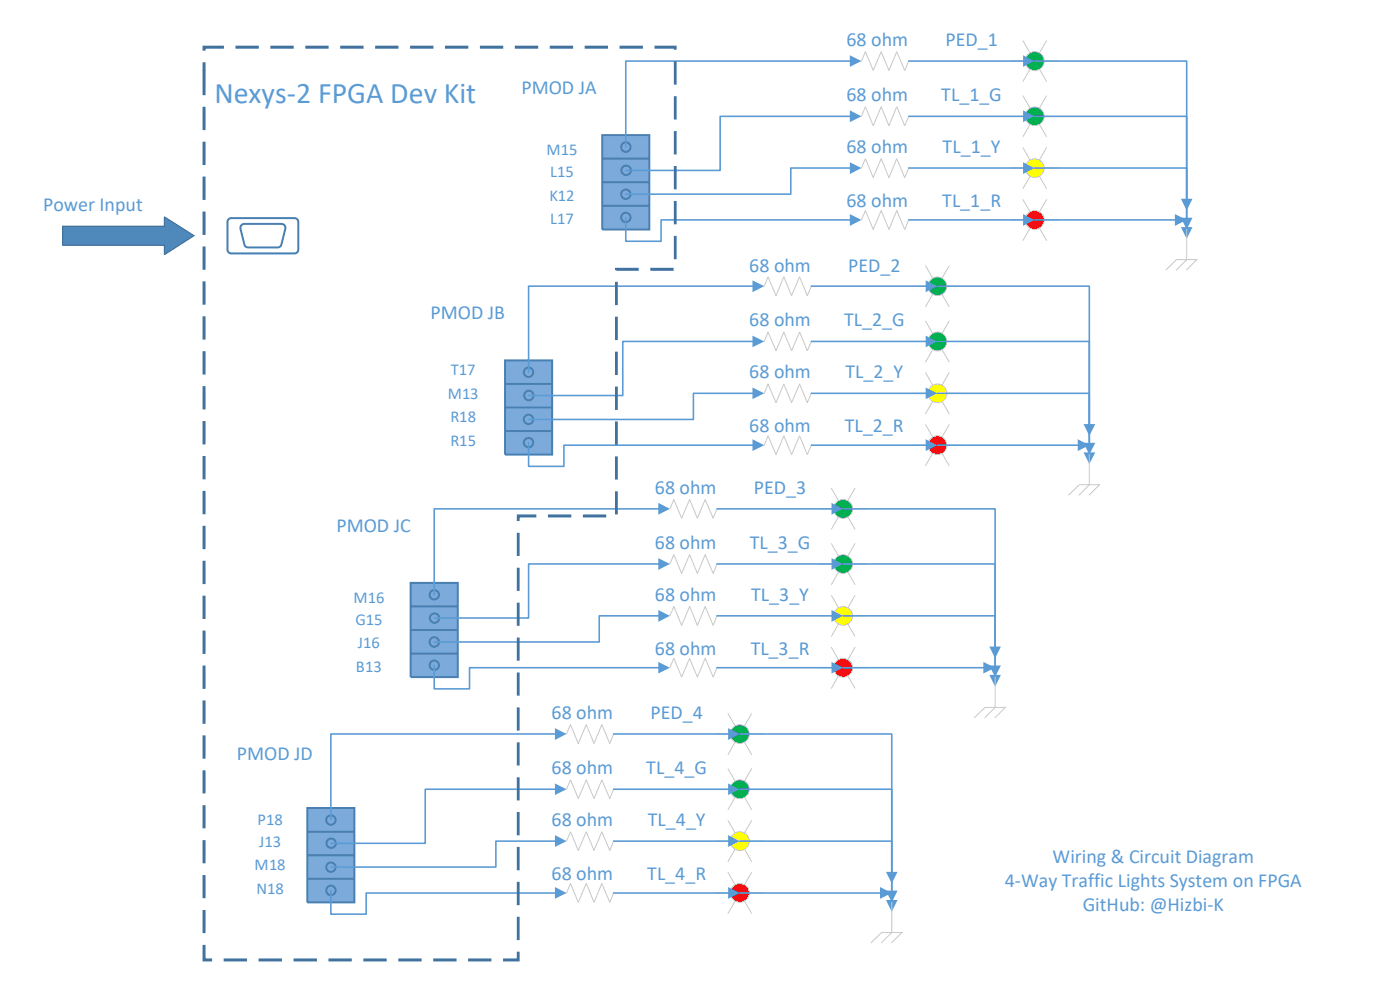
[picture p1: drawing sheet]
<svg xmlns="http://www.w3.org/2000/svg" width="297mm" height="210mm" viewBox="0 0 297 210" stroke-linecap="round" stroke-linejoin="round" font-family="sans-serif">
<path d="M127.8 28.7h10v20h-10z" fill="#7caada"/>
<path d="M127.8 28.7h10v20h-10zM127.8 38.7h10M127.8 33.7h10M127.8 43.6h10" fill="none" stroke="#4a80b1" stroke-width=".42"/>
<circle cx="132.8" cy="41.2" r=".99" fill="#7caada"/>
<circle cx="132.8" cy="41.2" r=".99" fill="none" stroke="#4a80b1" stroke-width=".42"/>
<circle cx="132.8" cy="31.2" r="1" fill="#7caada"/>
<circle cx="132.8" cy="31.2" r="1" fill="none" stroke="#4a80b1" stroke-width=".42"/>
<circle cx="132.8" cy="36.1" r="1.01" fill="#7caada"/>
<circle cx="132.8" cy="36.1" r="1.01" fill="none" stroke="#4a80b1" stroke-width=".42"/>
<circle cx="132.8" cy="46.1" r=".99" fill="#7caada"/>
<circle cx="132.8" cy="46.1" r=".99" fill="none" stroke="#4a80b1" stroke-width=".42"/>
<path d="M214.5 13h10M217 8.7l5 8.5M222 8.7l-5 8.5" fill="none" stroke="#c8c8c8" stroke-width=".21"/>
<circle cx="219.5" cy="13" r="2" fill="#00b050"/>
<g fill="none" stroke="#c8c8c8" stroke-width=".21">
<path d="M214.5 35.6h10M217 31.4l5 8.6M222 31.4l-5 8.6"/>
<circle cx="219.5" cy="13" r="2"/>
</g>
<circle cx="219.5" cy="35.7" r="1.99" fill="#ff0"/>
<g fill="none" stroke="#c8c8c8" stroke-width=".21">
<path d="M214.5 46.7h10M217 42.4l5 8.6M222 42.4l-5 8.6"/>
<circle cx="219.5" cy="35.7" r="1.99"/>
</g>
<circle cx="219.5" cy="46.7" r="1.99" fill="#f00"/>
<g fill="none" stroke="#c8c8c8" stroke-width=".21">
<path d="M214.5 24.7h10M217 20.4l5 8.6M222 20.4l-5 8.6"/>
<circle cx="219.5" cy="46.7" r="1.99"/>
</g>
<circle cx="219.5" cy="24.7" r="1.99" fill="#00b050"/>
<circle cx="219.5" cy="24.7" r="1.99" fill="none" stroke="#c8c8c8" stroke-width=".21"/>
<path d="M180.6 13h-47.8v18.2" fill="none" stroke="#5b9bd5" stroke-width=".34"/>
<path d="M180.3 11.7l2.5 1.3-2.5 1.2z" fill="#5b9bd5"/>
<path d="M180.6 24.7h-27.8v11.5h-20" fill="none" stroke="#5b9bd5" stroke-width=".34"/>
<path d="M180.3 23.4l2.5 1.3-2.5 1.2z" fill="#5b9bd5"/>
<path d="M180.6 35.6h-12.8v5.6h-35" fill="none" stroke="#5b9bd5" stroke-width=".34"/>
<path d="M180.3 34.4l2.5 1.2-2.5 1.3z" fill="#5b9bd5"/>
<path d="M132.8 46.1v5.1h7.5v-4.5h40.3" fill="none" stroke="#5b9bd5" stroke-width=".34"/>
<path d="M180.3 45.4l2.5 1.3-2.5 1.2z" fill="#5b9bd5"/>
<path d="M182.8 13l.8-2 1.7 3.9 1.6-3.9 1.7 3.9 1.6-3.9 1.7 3.9 .9-1.9M182.8 24.7l.8-2.1 1.7 4.1 1.6-4.1 1.7 4.1 1.6-4.1 1.7 4.1 .9-2M182.8 35.6l.8-1.9 1.7 4 1.6-4 1.7 4 1.6-4 1.7 4 .9-2.1M182.8 46.7l.8-2 1.7 4 1.6-4 1.7 4 1.6-4 1.7 4 .9-2" fill="none" stroke="#c8c8c8" stroke-width=".21"/>
<path d="M192.8 13h24.5" fill="none" stroke="#5b9bd5" stroke-width=".34"/>
<path d="M217 11.7l2.5 1.3-2.5 1.2z" fill="#5b9bd5"/>
<path d="M192.8 24.7h24.5" fill="none" stroke="#5b9bd5" stroke-width=".34"/>
<path d="M217 23.4l2.5 1.3-2.5 1.2z" fill="#5b9bd5"/>
<path d="M192.8 35.6h24.5" fill="none" stroke="#5b9bd5" stroke-width=".34"/>
<path d="M217 34.4l2.5 1.2-2.5 1.3z" fill="#5b9bd5"/>
<path d="M192.8 46.7h24.5" fill="none" stroke="#5b9bd5" stroke-width=".34"/>
<path d="M217 45.4l2.5 1.3-2.5 1.2z" fill="#5b9bd5"/>
<path d="M219.5 13h32.3v29.5" fill="none" stroke="#5b9bd5" stroke-width=".34"/>
<path d="M250.5 42.2h2.5l-1.2 2.5z" fill="#5b9bd5"/>
<path d="M219.5 24.7h32.3v21.8" fill="none" stroke="#5b9bd5" stroke-width=".34"/>
<path d="M250.5 46.2h2.5l-1.2 2.5z" fill="#5b9bd5"/>
<path d="M219.5 46.7h30.1" fill="none" stroke="#5b9bd5" stroke-width=".34"/>
<path d="M249.3 45.4l2.5 1.3-2.5 1.2z" fill="#5b9bd5"/>
<path d="M219.5 35.6h32.3v12.9" fill="none" stroke="#5b9bd5" stroke-width=".34"/>
<path d="M250.5 48.2h2.5l-1.2 2.5z" fill="#5b9bd5"/>
<path d="M247.4 57.2l2.2-2.1h4.3l-2.1 2.1M251.8 48.7v6.4l-2.2 2.1" fill="none" stroke="#c8c8c8" stroke-width=".21"/>
<path d="M107.1 76.5h10v19.9h-10z" fill="#7caada"/>
<path d="M107.1 76.5h10v19.9h-10zM107.1 91.4h10M107.1 86.4h10M107.1 81.4h10" fill="none" stroke="#4a80b1" stroke-width=".42"/>
<circle cx="112.1" cy="89" r="1" fill="#7caada"/>
<circle cx="112.1" cy="89" r="1" fill="none" stroke="#4a80b1" stroke-width=".42"/>
<circle cx="112.1" cy="79" r="1" fill="#7caada"/>
<circle cx="112.1" cy="79" r="1" fill="none" stroke="#4a80b1" stroke-width=".42"/>
<circle cx="112.2" cy="83.9" r="1" fill="#7caada"/>
<circle cx="112.2" cy="83.9" r="1" fill="none" stroke="#4a80b1" stroke-width=".42"/>
<circle cx="112.1" cy="93.9" r="1" fill="#7caada"/>
<circle cx="112.1" cy="93.9" r="1" fill="none" stroke="#4a80b1" stroke-width=".42"/>
<path d="M196.4 56.4l4.9 8.6M201.3 56.4l-4.9 8.6M193.9 60.7h10" fill="none" stroke="#c8c8c8" stroke-width=".21"/>
<circle cx="198.9" cy="60.7" r="1.98" fill="#00b050"/>
<g fill="none" stroke="#c8c8c8" stroke-width=".21">
<path d="M196.4 79.1l4.9 8.6M201.3 79.1l-4.9 8.6M193.9 83.4h10"/>
<circle cx="198.9" cy="60.7" r="1.98"/>
</g>
<circle cx="198.9" cy="83.4" r="1.99" fill="#ff0"/>
<g fill="none" stroke="#c8c8c8" stroke-width=".21">
<path d="M193.9 94.4h10M196.4 90.1l4.9 8.6M201.3 90.1l-4.9 8.6"/>
<circle cx="198.9" cy="83.4" r="1.99"/>
</g>
<circle cx="198.9" cy="94.4" r="1.99" fill="#f00"/>
<g fill="none" stroke="#c8c8c8" stroke-width=".21">
<path d="M193.9 72.4h10M196.4 68.2l4.9 8.6M201.3 68.2l-4.9 8.6"/>
<circle cx="198.9" cy="94.4" r="1.99"/>
</g>
<circle cx="198.9" cy="72.4" r="1.99" fill="#00b050"/>
<circle cx="198.9" cy="72.4" r="1.99" fill="none" stroke="#c8c8c8" stroke-width=".21"/>
<path d="M159.9 60.7h-47.8v18.3" fill="none" stroke="#5b9bd5" stroke-width=".34"/>
<path d="M159.6 59.5l2.5 1.2-2.5 1.3z" fill="#5b9bd5"/>
<path d="M159.9 72.4h-27.8v11.5h-20" fill="none" stroke="#5b9bd5" stroke-width=".34"/>
<path d="M159.6 71.2l2.5 1.2-2.5 1.3z" fill="#5b9bd5"/>
<path d="M159.9 83.4h-12.8v5.6h-35" fill="none" stroke="#5b9bd5" stroke-width=".34"/>
<path d="M159.6 82.2l2.5 1.2-2.5 1.3z" fill="#5b9bd5"/>
<path d="M112.1 93.9v5h7.5v-4.5h40.3" fill="none" stroke="#5b9bd5" stroke-width=".34"/>
<path d="M159.6 93.2l2.5 1.2-2.5 1.3z" fill="#5b9bd5"/>
<path d="M162.1 60.7l.8-2 1.7 4 1.7-4 1.6 4 1.7-4 1.7 4 .8-2M162.1 72.4l.8-2 1.7 4 1.7-4 1.6 4 1.7-4 1.7 4 .8-2M162.1 83.4l.8-2 1.7 4 1.7-4 1.6 4 1.7-4 1.7 4 .8-2M162.1 94.4l.8-1.9 1.7 3.9 1.7-3.9 1.6 3.9 1.7-3.9 1.7 3.9 .8-2" fill="none" stroke="#c8c8c8" stroke-width=".21"/>
<path d="M172.1 60.7h24.6" fill="none" stroke="#5b9bd5" stroke-width=".34"/>
<path d="M196.4 59.5l2.5 1.2-2.5 1.3z" fill="#5b9bd5"/>
<path d="M172.1 72.4h24.6" fill="none" stroke="#5b9bd5" stroke-width=".34"/>
<path d="M196.4 71.2l2.5 1.2-2.5 1.3z" fill="#5b9bd5"/>
<path d="M172.1 83.4h24.6" fill="none" stroke="#5b9bd5" stroke-width=".34"/>
<path d="M196.4 82.2l2.5 1.2-2.5 1.3z" fill="#5b9bd5"/>
<path d="M172.1 94.4h24.6" fill="none" stroke="#5b9bd5" stroke-width=".34"/>
<path d="M196.4 93.2l2.5 1.2-2.5 1.3z" fill="#5b9bd5"/>
<path d="M198.9 60.7h32.2v29.6" fill="none" stroke="#5b9bd5" stroke-width=".34"/>
<path d="M229.9 90h2.5l-1.3 2.5z" fill="#5b9bd5"/>
<path d="M198.9 72.4h32.2v21.9" fill="none" stroke="#5b9bd5" stroke-width=".34"/>
<path d="M229.9 93.9h2.5l-1.3 2.5z" fill="#5b9bd5"/>
<path d="M198.9 94.4h30" fill="none" stroke="#5b9bd5" stroke-width=".34"/>
<path d="M228.6 93.2l2.5 1.2-2.5 1.3z" fill="#5b9bd5"/>
<path d="M198.9 83.4h32.2v12.9" fill="none" stroke="#5b9bd5" stroke-width=".34"/>
<path d="M229.9 96h2.5l-1.3 2.4z" fill="#5b9bd5"/>
<path d="M231.1 96.4v6.4l-2.1 2.2M226.7 105l2.3-2.2h4.3l-2.2 2.2" fill="none" stroke="#c8c8c8" stroke-width=".21"/>
<path d="M87.1 123.7h10v19.9h-10z" fill="#7caada"/>
<path d="M87.1 123.7h10v19.9h-10zM87.1 138.6h10M87.1 133.6h10M87.1 128.7h10" fill="none" stroke="#4a80b1" stroke-width=".42"/>
<circle cx="92.1" cy="136.2" r="1" fill="#7caada"/>
<circle cx="92.1" cy="136.2" r="1" fill="none" stroke="#4a80b1" stroke-width=".42"/>
<circle cx="92.1" cy="126.2" r=".99" fill="#7caada"/>
<circle cx="92.1" cy="126.2" r=".99" fill="none" stroke="#4a80b1" stroke-width=".42"/>
<circle cx="92.2" cy="131.1" r="1" fill="#7caada"/>
<circle cx="92.2" cy="131.1" r="1" fill="none" stroke="#4a80b1" stroke-width=".42"/>
<circle cx="92.1" cy="141.1" r=".99" fill="#7caada"/>
<circle cx="92.1" cy="141.1" r=".99" fill="none" stroke="#4a80b1" stroke-width=".42"/>
<path d="M173.9 107.9h10M176.4 103.6l5 8.6M181.4 103.6l-5 8.6" fill="none" stroke="#c8c8c8" stroke-width=".21"/>
<circle cx="178.9" cy="107.9" r="1.99" fill="#00b050"/>
<g fill="none" stroke="#c8c8c8" stroke-width=".21">
<path d="M173.9 130.6h10M176.4 126.4l5 8.6M181.4 126.4l-5 8.6"/>
<circle cx="178.9" cy="107.9" r="1.99"/>
</g>
<circle cx="178.9" cy="130.7" r="1.99" fill="#ff0"/>
<g fill="none" stroke="#c8c8c8" stroke-width=".21">
<path d="M176.4 137.4l5 8.6M181.4 137.4l-5 8.6M173.9 141.6h10"/>
<circle cx="178.9" cy="130.7" r="1.99"/>
</g>
<circle cx="178.9" cy="141.6" r="1.99" fill="#f00"/>
<g fill="none" stroke="#c8c8c8" stroke-width=".21">
<path d="M173.9 119.6h10M176.4 115.4l5 8.6M181.4 115.4l-5 8.6"/>
<circle cx="178.9" cy="141.6" r="1.99"/>
</g>
<circle cx="178.9" cy="119.7" r="1.98" fill="#00b050"/>
<circle cx="178.9" cy="119.7" r="1.98" fill="none" stroke="#c8c8c8" stroke-width=".21"/>
<path d="M140 107.9h-47.9v18.3" fill="none" stroke="#5b9bd5" stroke-width=".34"/>
<path d="M139.7 106.7l2.4 1.2-2.4 1.3z" fill="#5b9bd5"/>
<path d="M140 119.6h-27.9v11.5h-20" fill="none" stroke="#5b9bd5" stroke-width=".34"/>
<path d="M139.7 118.4l2.4 1.2-2.4 1.3z" fill="#5b9bd5"/>
<path d="M140 130.6h-12.9v5.6h-35" fill="none" stroke="#5b9bd5" stroke-width=".34"/>
<path d="M139.7 129.4l2.4 1.2-2.4 1.3z" fill="#5b9bd5"/>
<path d="M92.1 141.1v5h7.5v-4.5h40.4" fill="none" stroke="#5b9bd5" stroke-width=".34"/>
<path d="M139.7 140.4l2.4 1.2-2.4 1.3z" fill="#5b9bd5"/>
<path d="M142.1 107.9l.9-1.9 1.6 3.9 1.7-3.9 1.7 3.9 1.6-3.9 1.7 3.9 .8-2M142.1 119.6l.9-2 1.6 4.1 1.7-4.1 1.7 4.1 1.6-4.1 1.7 4.1 .8-2.1M142.1 130.6l.9-1.9 1.6 4 1.7-4 1.7 4 1.6-4 1.7 4 .8-2.1M142.1 141.6l.9-1.9 1.6 3.9 1.7-3.9 1.7 3.9 1.6-3.9 1.7 3.9 .8-2" fill="none" stroke="#c8c8c8" stroke-width=".21"/>
<path d="M152.1 107.9h24.6" fill="none" stroke="#5b9bd5" stroke-width=".34"/>
<path d="M176.4 106.7l2.5 1.2-2.5 1.3z" fill="#5b9bd5"/>
<path d="M152.1 119.6h24.6" fill="none" stroke="#5b9bd5" stroke-width=".34"/>
<path d="M176.4 118.4l2.5 1.2-2.5 1.3z" fill="#5b9bd5"/>
<path d="M152.1 130.6h24.6" fill="none" stroke="#5b9bd5" stroke-width=".34"/>
<path d="M176.4 129.4l2.5 1.2-2.5 1.3z" fill="#5b9bd5"/>
<path d="M152.1 141.6h24.6" fill="none" stroke="#5b9bd5" stroke-width=".34"/>
<path d="M176.4 140.4l2.5 1.2-2.5 1.3z" fill="#5b9bd5"/>
<path d="M178.9 107.9h32.2v29.6" fill="none" stroke="#5b9bd5" stroke-width=".34"/>
<path d="M209.9 137.2h2.4l-1.2 2.5z" fill="#5b9bd5"/>
<path d="M178.9 119.6h32.2v21.9" fill="none" stroke="#5b9bd5" stroke-width=".34"/>
<path d="M209.9 141.2h2.4l-1.2 2.4z" fill="#5b9bd5"/>
<path d="M178.9 141.6h30.1" fill="none" stroke="#5b9bd5" stroke-width=".34"/>
<path d="M208.6 140.4l2.5 1.2-2.5 1.3z" fill="#5b9bd5"/>
<path d="M178.9 130.6h32.2v12.9" fill="none" stroke="#5b9bd5" stroke-width=".34"/>
<path d="M209.9 143.2h2.4l-1.2 2.5z" fill="#5b9bd5"/>
<path d="M206.8 152.2l2.2-2.1h4.3l-2.2 2.1M211.1 143.6v6.5l-2.1 2.1" fill="none" stroke="#c8c8c8" stroke-width=".21"/>
<path d="M65.2 171.4h10v20h-10z" fill="#7caada"/>
<path d="M65.2 171.4h10v20h-10zM65.2 176.4h10M65.2 186.4h10M65.2 181.4h10" fill="none" stroke="#4a80b1" stroke-width=".42"/>
<circle cx="70.2" cy="184" r=".99" fill="#7caada"/>
<circle cx="70.2" cy="184" r=".99" fill="none" stroke="#4a80b1" stroke-width=".42"/>
<circle cx="70.2" cy="174" r=".99" fill="#7caada"/>
<circle cx="70.2" cy="174" r=".99" fill="none" stroke="#4a80b1" stroke-width=".42"/>
<circle cx="70.3" cy="178.9" r="1" fill="#7caada"/>
<circle cx="70.3" cy="178.9" r="1" fill="none" stroke="#4a80b1" stroke-width=".42"/>
<circle cx="70.2" cy="188.9" r="1" fill="#7caada"/>
<circle cx="70.2" cy="188.9" r="1" fill="none" stroke="#4a80b1" stroke-width=".42"/>
<path d="M151.9 155.7h10.1M154.5 151.4l4.9 8.6M159.4 151.4l-4.9 8.6" fill="none" stroke="#c8c8c8" stroke-width=".21"/>
<circle cx="156.9" cy="155.7" r="1.99" fill="#00b050"/>
<g fill="none" stroke="#c8c8c8" stroke-width=".21">
<path d="M151.9 178.4h10.1M154.5 174.1l4.9 8.6M159.4 174.1l-4.9 8.6"/>
<circle cx="156.9" cy="155.7" r="1.99"/>
</g>
<circle cx="156.9" cy="178.4" r="2" fill="#ff0"/>
<g fill="none" stroke="#c8c8c8" stroke-width=".21">
<path d="M151.9 189.4h10.1M154.5 185.1l4.9 8.6M159.4 185.1l-4.9 8.6"/>
<circle cx="156.9" cy="178.4" r="2"/>
</g>
<circle cx="156.9" cy="189.4" r="1.99" fill="#f00"/>
<g fill="none" stroke="#c8c8c8" stroke-width=".21">
<path d="M151.9 167.4h10.1M154.5 163.1l4.9 8.6M159.4 163.1l-4.9 8.6"/>
<circle cx="156.9" cy="189.4" r="1.99"/>
</g>
<circle cx="156.9" cy="167.4" r="2" fill="#00b050"/>
<circle cx="156.9" cy="167.4" r="2" fill="none" stroke="#c8c8c8" stroke-width=".21"/>
<path d="M118 155.7h-47.8v18.2" fill="none" stroke="#5b9bd5" stroke-width=".34"/>
<path d="M117.7 154.5l2.5 1.2-2.5 1.3z" fill="#5b9bd5"/>
<path d="M118 167.4h-27.8v11.5h-20" fill="none" stroke="#5b9bd5" stroke-width=".34"/>
<path d="M117.7 166.2l2.5 1.2-2.5 1.3z" fill="#5b9bd5"/>
<path d="M118 178.4h-12.8v5.5h-35" fill="none" stroke="#5b9bd5" stroke-width=".34"/>
<path d="M117.7 177.2l2.5 1.2-2.5 1.3z" fill="#5b9bd5"/>
<path d="M70.2 188.9v5h7.5v-4.5h40.3" fill="none" stroke="#5b9bd5" stroke-width=".34"/>
<path d="M117.7 188.2l2.5 1.2-2.5 1.3z" fill="#5b9bd5"/>
<path d="M120.2 155.7l.8-2 1.7 4 1.7-4 1.6 4 1.7-4 1.7 4 .8-2M120.2 167.4l.8-2 1.7 4 1.7-4 1.6 4 1.7-4 1.7 4 .8-2M120.2 178.4l.8-2 1.7 4 1.7-4 1.6 4 1.7-4 1.7 4 .8-2M120.2 189.4l.8-2 1.7 4 1.7-4 1.6 4 1.7-4 1.7 4 .8-2" fill="none" stroke="#c8c8c8" stroke-width=".21"/>
<path d="M130.2 155.7h24.6" fill="none" stroke="#5b9bd5" stroke-width=".34"/>
<path d="M154.5 154.5l2.4 1.2-2.4 1.3z" fill="#5b9bd5"/>
<path d="M130.2 167.4h24.6" fill="none" stroke="#5b9bd5" stroke-width=".34"/>
<path d="M154.5 166.2l2.4 1.2-2.4 1.3z" fill="#5b9bd5"/>
<path d="M130.2 178.4h24.6" fill="none" stroke="#5b9bd5" stroke-width=".34"/>
<path d="M154.5 177.2l2.4 1.2-2.4 1.3z" fill="#5b9bd5"/>
<path d="M130.2 189.4h24.6" fill="none" stroke="#5b9bd5" stroke-width=".34"/>
<path d="M154.5 188.2l2.4 1.2-2.4 1.3z" fill="#5b9bd5"/>
<path d="M156.9 155.7h32.3v29.6" fill="none" stroke="#5b9bd5" stroke-width=".34"/>
<path d="M188 185h2.4l-1.2 2.4z" fill="#5b9bd5"/>
<path d="M156.9 167.4h32.3v21.9" fill="none" stroke="#5b9bd5" stroke-width=".34"/>
<path d="M188 188.9h2.4l-1.2 2.5z" fill="#5b9bd5"/>
<path d="M156.9 189.4h30.1" fill="none" stroke="#5b9bd5" stroke-width=".34"/>
<path d="M186.7 188.2l2.5 1.2-2.5 1.3z" fill="#5b9bd5"/>
<path d="M156.9 178.4h32.3v12.9" fill="none" stroke="#5b9bd5" stroke-width=".34"/>
<path d="M188 190.9h2.4l-1.2 2.5z" fill="#5b9bd5"/>
<path d="M184.8 200l2.2-2.2h4.3l-2.1 2.2M189.2 191.4v6.4l-2.2 2.2" fill="none" stroke="#c8c8c8" stroke-width=".21"/>
<path d="M43 14.9h.6v5.3h-.6zM43 22.6h.6v5h-.6zM43 30.1h.6v4.9h-.6zM43 37.5h.6v4.9h-.6zM43 44.9h.6v4.9h-.6zM43 52.3h.6v4.9h-.6zM43 59.7h.6v4.9h-.6zM43 67.1h.6v5h-.6zM43 74.5h.6v5h-.6zM43 81.9h.6v5h-.6zM43 89.3h.6v5h-.6zM43 96.7h.6v5h-.6zM43 104.1h.6v5h-.6zM43 111.5h.6v5h-.6zM43 119h.6v4.9h-.6zM43 126.4h.6v4.9h-.6zM43 133.8h.6v4.9h-.6zM43 141.2h.6v4.9h-.6zM43 148.6h.6v4.9h-.6zM43 156h.6v5h-.6zM43 163.4h.6v4.9h-.6zM43 170.8h.6v4.9h-.6zM43 178.2h.6v4.9h-.6zM43 185.6h.6v4.9h-.6zM43 193h.6v5h-.6zM43 200.4h.6v3.2l-.3-.3h1.7v.7h-2zM47.5 203.3h4.9v.7h-4.9zM54.9 203.3h4.9v.7h-4.9zM62.3 203.3h4.9v.7h-4.9zM69.7 203.3h4.9v.7h-4.9zM77.1 203.3h4.9v.7h-4.9zM84.5 203.3h5v.7h-5zM91.9 203.3h5v.7h-5zM99.3 203.3h5v.7h-5zM106.7 203.3h3.2l-.3 .3v-1.7h.6v2.1h-3.5zM109.6 194.5h.6v4.9h-.6zM109.6 187.1h.6v4.9h-.6zM109.6 179.7h.6v4.9h-.6zM109.6 172.3h.6v4.9h-.6zM109.6 164.9h.6v4.9h-.6zM109.6 157.5h.6v4.9h-.6zM109.6 150.1h.6v4.9h-.6zM109.6 142.7h.6v4.9h-.6zM109.6 135.3h.6v4.9h-.6zM109.6 127.8h.6v5h-.6zM109.6 120.4h.6v4.9h-.6zM109.6 113h.6v4.9h-.6zM109.6 109.1h4.2v.7h-3.9l.3-.4v1.1h-.6zM116.2 109.1h5v.7h-5zM123.7 109.1h4.9v.7h-4.9zM130.5 104.2h.6v4.9h-.6zM130.5 96.8h.6v4.9h-.6zM130.5 89.4h.6v5h-.6zM130.5 82h.6v5h-.6zM130.5 74.6h.6v4.9h-.6zM130.5 67.2h.6v4.9h-.6zM130.5 59.8h.6v4.9h-.6zM130.5 56.8h5v.6h-4.7l.3-.3v.2h-.6zM138 56.8h4.9v.6h-4.9zM143 50h.6v5h-.6zM143 42.6h.6v5h-.6zM143 35.2h.6v5h-.6zM143 27.8h.6v5h-.6zM143 20.4h.6v5h-.6zM143 13h.6v4.9h-.6zM138.9 9.7h4.7v.8h-.6v-.5l.3 .3h-4.4zM131.4 9.7h5v.6h-5zM124 9.7h5v.6h-5zM116.6 9.7h5v.6h-5zM109.2 9.7h5v.6h-5zM101.8 9.7h5v.6h-5zM94.4 9.7h5v.6h-5zM87 9.7h4.9v.6h-4.9zM79.6 9.7h4.9v.6h-4.9zM72.2 9.7h4.9v.6h-4.9zM64.8 9.7h4.9v.6h-4.9zM57.4 9.7h4.9v.6h-4.9zM50 9.7h4.9v.6h-4.9zM43 9.7h4.5v.6h-4.2l.3-.3v.8h-.6zM43 13.2h.6v1.8h-.6z" fill="#41719c"/>
<path d="M48.5 46.5l.6-.2h13.4a.8 .8 0 0 1 .8 .8v5.9a.8 .8 0 0 1-.8 .8h-13.4a.8 .8 0 0 1-.8-.8v-5.9zM51.2 47.7l.6-.2h8a.81 .81 0 0 1 .7 1l-.8 3.4a.78 .78 0 0 1-.8 .6h-6.2a.78 .78 0 0 1-.8-.6l-.9-3.4z" fill="none" stroke="#4a80b1" stroke-width=".42"/>
<path d="M13.3 48h21.6v-2l6.2 4-6.2 4v-2h-21.6z" fill-rule="evenodd" fill="#4f88bb"/>
<path d="M13.3 48h21.6v-2l6.2 4-6.2 4v-2h-21.6z" fill="none" stroke="#41719c" stroke-width=".25"/>
<text font-size="6.3" fill="#5b9bd5" x="45.5" y="21.9">Nexys-2 FPGA Dev Kit</text>
<g font-size="4.2" fill="#5b9bd5">
<text x="179.6" y="9.8">68 ohm</text>
<text x="200.6" y="9.8">PED_1</text>
<text x="110.6" y="19.9">PMOD JA</text>
<text x="179.6" y="21.4">68 ohm</text>
<text x="199.7" y="21.4">TL_1_G</text>
<text x="179.6" y="32.5">68 ohm</text>
<text x="200" y="32.5">TL_1_Y</text>
<text x="9.1" y="44.8">Power Input</text>
<text x="179.6" y="43.9">68 ohm</text>
<text x="199.9" y="43.9">TL_1_R</text>
<text x="159" y="57.6">68 ohm</text>
<text x="179.9" y="57.6">PED_2</text>
<text x="91.4" y="67.8">PMOD JB</text>
<text x="159" y="69.2">68 ohm</text>
<text x="179.1" y="69.2">TL_2_G</text>
<text x="159" y="80.2">68 ohm</text>
<text x="179.4" y="80.2">TL_2_Y</text>
<text x="159" y="91.7">68 ohm</text>
<text x="179.2" y="91.7">TL_2_R</text>
<text x="138.9" y="104.8">68 ohm</text>
<text x="159.9" y="104.8">PED_3</text>
<text x="71.4" y="112.8">PMOD JC</text>
<text x="138.9" y="116.4">68 ohm</text>
<text x="159" y="116.4">TL_3_G</text>
<text x="138.9" y="127.4">68 ohm</text>
<text x="159.3" y="127.4">TL_3_Y</text>
<text x="138.9" y="138.9">68 ohm</text>
<text x="159.3" y="138.9">TL_3_R</text>
<text x="117" y="152.6">68 ohm</text>
<text x="138" y="152.6">PED_4</text>
<text x="50.3" y="161.3">PMOD JD</text>
<text x="117" y="164.2">68 ohm</text>
<text x="137.1" y="164.2">TL_4_G</text>
<text x="117" y="175.2">68 ohm</text>
<text x="137.4" y="175.2">TL_4_Y</text>
<text x="223.3" y="183.1">Wiring &amp; Circuit Diagram</text>
<text x="117" y="186.7">68 ohm</text>
<text x="137.3" y="186.7">TL_4_R</text>
<text x="213.2" y="188.2">4-Way Traffic Lights System on FPGA</text>
<text x="229.7" y="193.3">GitHub: @Hizbi-K</text>
</g>
<g font-size="3.5" fill="#5b9bd5">
<text x="115.9" y="32.9">M15</text>
<text x="116.7" y="37.6">L15</text>
<text x="116.5" y="42.5">K12</text>
<text x="116.7" y="47.6">L17</text>
<text x="95.6" y="79.6">T17</text>
<text x="95" y="84.6">M13</text>
<text x="95.5" y="89.6">R18</text>
<text x="95.5" y="94.6">R15</text>
<text x="75" y="127.9">M16</text>
<text x="75.4" y="132.5">G15</text>
<text x="75.9" y="137.5">J16</text>
<text x="75.5" y="142.5">B13</text>
<text x="54.6" y="175">P18</text>
<text x="55" y="179.6">J13</text>
<text x="54" y="184.6">M18</text>
<text x="54.4" y="189.6">N18</text>
</g>
</svg>
